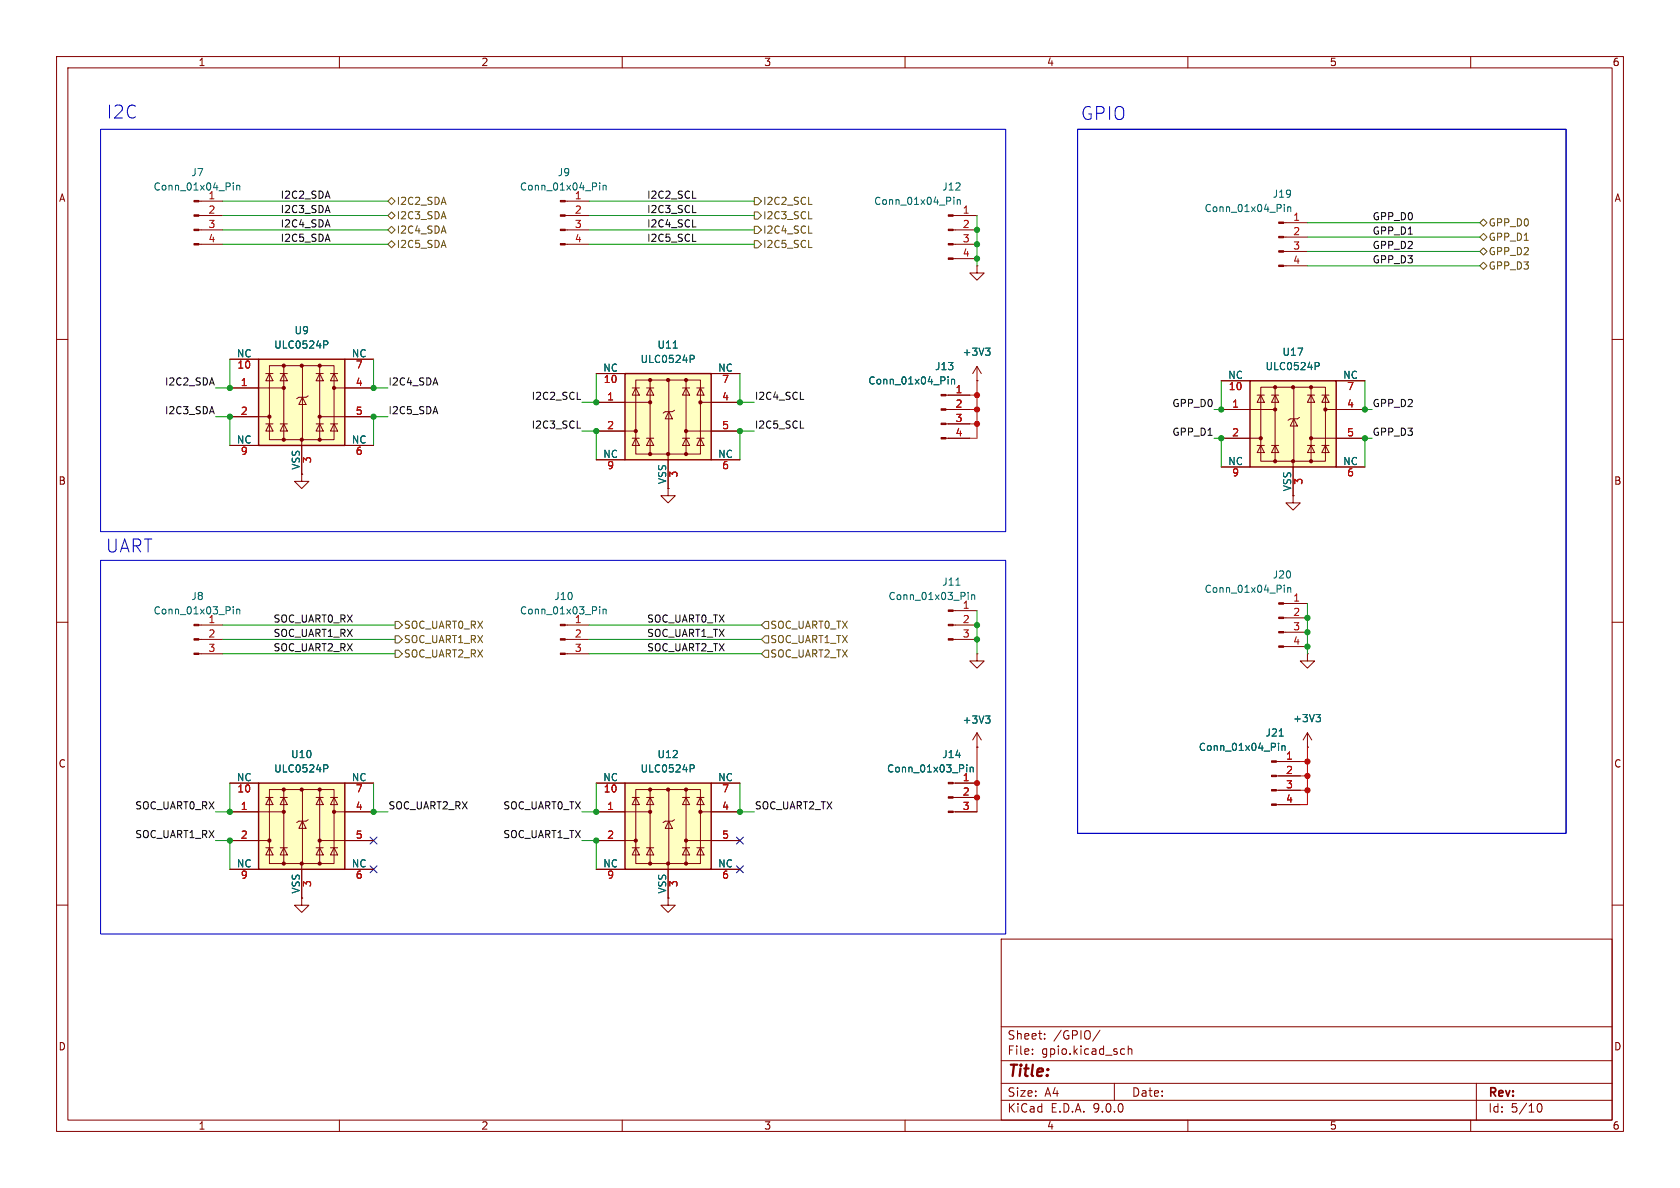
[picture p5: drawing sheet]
<svg xmlns="http://www.w3.org/2000/svg" width="297mm" height="210mm" viewBox="0 0 297 210" stroke-linecap="round" stroke-linejoin="round" font-family="sans-serif">
<g fill="none" stroke="#840000" stroke-width=".18">
<path d="M10 10h277v190h-277zM12 12h273v186h-273zM60 10v2M110 10v2M160 10v2M210 10v2M260 10v2M99.9 38.1h4.2M99.9 35.6h4.2M168.5 38.1h4.2M99.9 40.6h4.2M99.9 43.2h4.2"/>
<path d="M168.5 40.6h4.2M168.5 43.2h4.2M168.5 45.7h4.2M172.7 47v1.3h1.3l-1.3 1.2-1.3-1.2h1.3M172.7 47h.1M10 60h2M285 60h2M118.1 86.4v1.2h1.3l-1.3 1.3-1.3-1.3h1.3M118.1 86.4h.1M10 110h2M99.9 110.5h4.2M99.9 113h4.2"/>
<path d="M99.9 115.6h4.2M285 110h2M168.5 138.4h4.2M53.3 158.8v1.2h1.3l-1.3 1.3-1.2-1.3h1.2M53.3 158.8h.1M118.1 158.8v1.2h1.3l-1.3 1.3-1.3-1.3h1.3M118.1 158.8h.1M168.5 141h4.2M168.5 143.5h4.2M10 160h2M177 166h108v32h-108zM285 160h2"/>
<path d="M60 198v2M110 198v2M160 198v2M177 194.5h108M177 191.5h108M177 187.5h108M177 181.5h108M182.5 186.3v.1M182.5 185.5v.1M184.7 183.6v.1M184.7 182.8v.1M194.5 182.1l-1.3 2"/>
<path d="M197 191.5v3M198.4 185.4l.4 .1M198.8 186.3l-.4 .1M199.5 185.5l.2-.1 .3 .1 .1 .9M199.5 184.9v1.5M210 198v2M260 198v2M261 191.5v6.5M271.7 195.7l.2-.5 .2-.1a.81 .81 0 0 1 .6 .6 .81 .81 0 0 1-.3 .8h-.4l-.3-.5"/>
</g>
<g fill="#840000" stroke="#840000" stroke-width=".18">
<path d="M167.6 38h.9v.2h-.9z"/>
<path d="M167.6 40.5h.9v.3h-.9z"/>
<path d="M167.6 43.1h.9v.2h-.9z"/>
<path d="M167.6 45.6h.9v.2h-.9z"/>
<path d="M99.1 110.4h.8v.2h-.8z"/>
<path d="M99.1 112.9h.8v.3h-.8z"/>
<path d="M99.1 115.4h.8v.3h-.8z"/>
<path d="M167.6 138.3h.9v.3h-.9z"/>
<path d="M167.6 140.8h.9v.3h-.9z"/>
<path d="M167.6 143.4h.9v.2h-.9z"/>
<path d="M99.1 35.4h.8v.3h-.8z"/>
<path d="M99.1 38h.8v.2h-.8z"/>
<path d="M99.1 40.5h.8v.3h-.8z"/>
<path d="M99.1 43.1h.8v.2h-.8z"/>
</g>
<g fill="none" stroke="#006464" stroke-width=".18">
<path d="M106 32.3v.2M106 32.8v.8M106.6 32.8v.8M106.6 32.9l.2-.1h.3l.1 .8M168.6 34.9v.1M168.6 35.3v.8M169.2 35.3v.8M169.2 35.4l.2-.1 .3 .1 .1 .7M106 107.3v.1M106 107.7v.8M106.6 107.7v.8M106.6 107.8l.2-.1h.3l.1 .8"/>
<path d="M170.9 135.2v.1M170.9 135.6v.9M171.5 135.6v.9M171.5 135.7l.2-.1 .3 .1 .1 .8"/>
</g>
<path d="M110.5 138.4h15.2v15.3h-15.2z" fill="#ffffc2"/>
<g fill="none" stroke="#840000" stroke-width=".18">
<path d="M105.4 138.4h5.1M112.4 139.6h11.4v13.1h-11.4zM114.9 139.6v13.1M118.2 139.6v13.1M121.3 139.6v13.1M125.7 138.4h5.1M105.4 143.5h9.5M105.4 148.6h7M105.4 153.7h5.1M111.8 141h1.2M111.8 149.9h1.2M112.4 141l.6 1.2h-1.2z"/>
<path d="M112.4 149.9l.6 1.2h-1.2zM114.3 141h1.3M114.3 149.9h1.3M114.9 141l.7 1.2h-1.3zM114.9 149.9l.7 1.2h-1.3zM118.1 152.7v6.1M118.2 145.2l.7 1.2h-1.3zM119.3 144.9l-.4 .3h-1.3l-.4 .2M120.6 141h1.3M120.6 149.9h1.3M121.3 141l.6 1.2h-1.3zM121.3 149.9l.6 1.2h-1.3z"/>
<path d="M121.3 148.6h9.5M123.2 141h1.3M123.2 149.9h1.3M123.8 141l.7 1.2h-1.3zM123.8 149.9l.7 1.2h-1.3zM123.8 143.5h7M125.7 153.7h5.1"/>
</g>
<path d="M110.5 138.4h15.2v15.3h-15.2z" fill="none" stroke="#840000" stroke-width=".25"/>
<g fill="#840000" stroke="#840000" stroke-width=".18">
<circle cx="112.4" cy="148.6" r=".28"/>
<circle cx="114.9" cy="139.6" r=".28"/>
<circle cx="114.9" cy="143.5" r=".28"/>
<circle cx="114.9" cy="152.7" r=".28"/>
<circle cx="118.1" cy="139.6" r=".28"/>
<circle cx="118.1" cy="152.7" r=".28"/>
<circle cx="121.3" cy="139.6" r=".28"/>
<circle cx="121.3" cy="148.6" r=".28"/>
<circle cx="121.3" cy="152.7" r=".28"/>
<circle cx="123.8" cy="143.5" r=".28"/>
</g>
<path d="M122 135.2h.5l.2 .2-.1 .4-.6 .1" fill="none" stroke="#006464" stroke-width=".18"/>
<path d="M45.7 63.5h15.3v15.2h-15.3z" fill="#ffffc2"/>
<g fill="none" stroke="#840000" stroke-width=".18">
<path d="M40.6 68.6h9.6M40.6 73.7h7M40.6 63.5h5.1M40.6 78.7h5.1M47 66h1.3M47 74.9h1.3M47.6 64.6h11.5v13.1h-11.5zM47.6 66l.7 1.3h-1.3zM47.6 74.9l.7 1.3h-1.3zM49.5 66h1.3M49.5 74.9h1.3M50.2 66l.6 1.3h-1.3z"/>
<path d="M50.2 74.9l.6 1.3h-1.3zM50.2 64.6v13.1M53.3 77.7v6.1M53.5 70.2l.6 1.3h-1.3zM53.5 64.6v13.1M54.5 70l-.4 .2h-1.3l-.3 .3M55.9 66h1.2M55.9 74.9h1.2M56.5 66l.6 1.3h-1.2zM56.5 74.9l.6 1.3h-1.2zM56.5 64.6v13.1M56.5 73.7h9.5"/>
<path d="M58.4 66h1.3M58.4 74.9h1.3M59.1 66l.6 1.3h-1.3zM59.1 74.9l.6 1.3h-1.3zM59.1 68.6h6.9M61 63.5h5M61 78.7h5"/>
</g>
<path d="M45.7 63.5h15.3v15.2h-15.3z" fill="none" stroke="#840000" stroke-width=".25"/>
<g fill="#840000" stroke="#840000" stroke-width=".18">
<circle cx="47.6" cy="73.7" r=".28"/>
<circle cx="50.2" cy="64.6" r=".28"/>
<circle cx="50.2" cy="68.6" r=".28"/>
<circle cx="50.2" cy="77.7" r=".28"/>
<circle cx="53.3" cy="64.6" r=".28"/>
<circle cx="53.3" cy="77.7" r=".28"/>
<circle cx="56.5" cy="64.6" r=".28"/>
<circle cx="56.5" cy="73.7" r=".28"/>
<circle cx="56.5" cy="77.7" r=".28"/>
<circle cx="59.1" cy="68.6" r=".28"/>
</g>
<path d="M57.2 60.3h.5l.3 .2-.2 .4h-.6" fill="none" stroke="#006464" stroke-width=".18"/>
<path d="M45.7 138.4h15.3v15.3h-15.3z" fill="#ffffc2"/>
<g fill="none" stroke="#840000" stroke-width=".18">
<path d="M35.2 35.6h4.2M35.2 38.1h4.2M226.9 39.4h4.2M35.2 40.6h4.2M35.2 43.2h4.2M226.9 41.9h4.2M226.9 44.5h4.2M226.9 47h4.2M167.2 69.9h4.2M167.2 72.4h4.2M167.2 74.9h4.2M167.2 77.5h4.2"/>
<path d="M53.3 83.8v1.3h1.3l-1.3 1.3-1.2-1.3h1.2M53.3 83.8h.1M40.6 138.4h5.1M47.6 139.6h11.5v13.1h-11.5zM50.2 139.6v13.1M53.5 139.6v13.1M56.5 139.6v13.1M61 138.4h5M172.7 132.1h.1M172.7 129.5l-.7 1.3M172.7 129.5l.8 1.3M172.7 129.5v2.6"/>
<path d="M231.1 132.1h.1M231.1 129.5l-.7 1.3M231.1 129.5l.8 1.3M231.1 129.5v2.6M40.6 143.5h9.6M40.6 148.6h7M40.6 153.7h5.1M47 141h1.3M47 149.9h1.3M47.6 141l.7 1.2h-1.3zM47.6 149.9l.7 1.2h-1.3zM49.5 141h1.3"/>
<path d="M49.5 149.9h1.3M50.2 141l.6 1.2h-1.3zM50.2 149.9l.6 1.2h-1.3zM53.3 152.7v6.1M53.5 145.2l.6 1.2h-1.3zM54.5 144.9l-.4 .3h-1.3l-.3 .2M55.9 141h1.2M55.9 149.9h1.2M56.5 141l.6 1.2h-1.2zM56.5 149.9l.6 1.2h-1.2zM56.5 148.6h9.5M58.4 141h1.3"/>
<path d="M58.4 149.9h1.3M59.1 141l.6 1.2h-1.3zM59.1 149.9l.6 1.2h-1.3zM59.1 143.5h6.9M61 153.7h5"/>
</g>
<path d="M45.7 138.4h15.3v15.3h-15.3z" fill="none" stroke="#840000" stroke-width=".25"/>
<g fill="#840000" stroke="#840000" stroke-width=".18">
<path d="M34.3 35.4h.9v.3h-.9z"/>
<path d="M34.3 38h.9v.2h-.9z"/>
<path d="M34.3 40.5h.9v.3h-.9z"/>
<path d="M34.3 43.1h.9v.2h-.9z"/>
<path d="M166.4 69.7h.8v.3h-.8z"/>
<path d="M166.4 72.3h.8v.2h-.8z"/>
<path d="M166.4 74.8h.8v.3h-.8z"/>
<path d="M166.4 77.3h.8v.3h-.8z"/>
<path d="M226.1 39.2h.8v.3h-.8z"/>
<path d="M226.1 41.8h.8v.2h-.8z"/>
<path d="M226.1 44.3h.8v.3h-.8z"/>
<path d="M226.1 46.9h.8v.2h-.8z"/>
<circle cx="47.6" cy="148.6" r=".28"/>
<circle cx="50.2" cy="139.6" r=".28"/>
<circle cx="50.2" cy="143.5" r=".28"/>
<circle cx="50.2" cy="152.7" r=".28"/>
<circle cx="53.3" cy="139.6" r=".28"/>
<circle cx="53.3" cy="152.7" r=".28"/>
<circle cx="56.5" cy="139.6" r=".28"/>
<circle cx="56.5" cy="148.6" r=".28"/>
<circle cx="56.5" cy="152.7" r=".28"/>
<circle cx="59.1" cy="143.5" r=".28"/>
</g>
<g fill="none" stroke="#006464" stroke-width=".18">
<path d="M41.2 32.3v.2M41.2 32.8v.8M41.8 32.8v.8M41.8 32.9l.2-.1h.3l.1 .8M227 36.1v.2M227 36.6v.8M227.7 36.6v.8M227.7 36.7l.1-.1h.3l.1 .8M167.6 66.6v.1M167.6 67v.9M168.2 67v.9M168.2 67.2l.2-.2 .3 .1 .1 .8"/>
<path d="M57.2 135.2h.5l.3 .2-.2 .4-.6 .1M174.2 126.6h.8l-.4 .4M174.8 127l.2 .3v.3l-.2 .2M232.7 126.3h.7l-.4 .5M233.2 126.8l.2 .2v.3l-.2 .3"/>
</g>
<path d="M221 67.3h15.2v15.3h-15.2z" fill="#ffffc2"/>
<g fill="none" stroke="#840000" stroke-width=".18">
<path d="M215.9 72.4h9.5M215.9 77.5h7M215.9 67.3h5.1M222.2 69.9h1.3M222.2 78.7h1.3M222.9 68.5h11.4v13h-11.4zM222.9 69.9l.6 1.2h-1.3zM222.9 78.7l.6 1.3h-1.3zM224.8 69.9h1.3M224.8 78.7h1.3M225.4 69.9l.7 1.2h-1.3zM225.4 78.7l.7 1.3h-1.3z"/>
<path d="M225.4 68.5v13M228.7 74l.7 1.3h-1.3zM228.7 68.5v13M229.7 73.8l-.3 .2h-1.3l-.4 .3M231.1 69.9h1.3M231.1 78.7h1.3M231.8 69.9l.6 1.2h-1.3zM231.8 78.7l.6 1.3h-1.3zM231.8 68.5v13M231.8 77.5h9.5M233.7 69.9h1.2M233.7 78.7h1.2"/>
<path d="M234.3 69.9l.6 1.2h-1.2zM234.3 78.7l.6 1.3h-1.2zM234.3 72.4h7M236.2 67.3h5.1M215.9 82.6h5.1M228.6 81.5v6.1M236.2 82.6h5.1"/>
</g>
<path d="M221 67.3h15.2v15.3h-15.2z" fill="none" stroke="#840000" stroke-width=".25"/>
<g fill="#840000" stroke="#840000" stroke-width=".18">
<circle cx="222.9" cy="77.5" r=".28"/>
<circle cx="225.4" cy="68.5" r=".28"/>
<circle cx="225.4" cy="72.4" r=".28"/>
<circle cx="225.4" cy="81.5" r=".28"/>
<circle cx="228.6" cy="68.5" r=".28"/>
<circle cx="228.6" cy="81.5" r=".28"/>
<circle cx="231.8" cy="68.5" r=".28"/>
<circle cx="231.8" cy="77.5" r=".28"/>
<circle cx="231.8" cy="81.5" r=".28"/>
<circle cx="234.3" cy="72.4" r=".28"/>
</g>
<path d="M232.5 64.1h.5l.2 .2-.1 .4h-.6" fill="none" stroke="#006464" stroke-width=".18"/>
<path d="M110.5 66h15.2v15.3h-15.2z" fill="#ffffc2"/>
<g fill="none" stroke="#840000" stroke-width=".18">
<path d="M40.6 68.6h5.1M40.6 63.5h5.1M40.6 73.7h5.1M40.6 78.7h5.1M53.3 78.7v5.1M61 68.6h5M61 63.5h5M61 73.7h5M61 78.7h5M105.4 71.1h9.5M105.4 76.2h7M105.4 66h5.1"/>
<path d="M111.8 68.6h1.2M111.8 77.5h1.2M112.4 67.2h11.4v13.1h-11.4zM112.4 68.6l.6 1.3h-1.2zM112.4 77.5l.6 1.2h-1.2zM114.3 68.6h1.3M114.3 77.5h1.3M114.9 68.6l.7 1.3h-1.3zM114.9 77.5l.7 1.2h-1.3zM114.9 67.2v13.1M118.2 72.8l.7 1.2h-1.3zM118.2 67.2v13.1"/>
<path d="M119.3 72.5l-.4 .3h-1.3l-.4 .2M120.6 68.6h1.3M120.6 77.5h1.3M121.3 68.6l.6 1.3h-1.3zM121.3 77.5l.6 1.2h-1.3zM121.3 67.2v13.1M121.3 76.2h9.5M123.2 68.6h1.3M123.2 77.5h1.3M123.8 68.6l.7 1.3h-1.3zM123.8 77.5l.7 1.2h-1.3zM123.8 71.1h7"/>
<path d="M125.7 66h5.1M167.6 77.5h3.8M167.6 72.4h3.8M167.6 69.9h3.8M167.6 74.9h3.8M172.7 67.3h.1M172.7 64.8l-.7 1.2M172.7 64.8l.8 1.2M172.7 64.8v2.5M215.9 77.5h5.1M215.9 67.3h5.1M215.9 72.4h5.1"/>
<path d="M236.2 77.5h5.1M236.2 67.3h5.1M236.2 72.4h5.1M53.3 83.8h.1M105.4 81.3h5.1M118.1 86.4h.1M118.1 80.3v6.1M125.7 81.3h5.1M215.9 82.6h5.1M228.6 87.6v1.3h1.3l-1.3 1.3-1.3-1.3h1.3M228.6 87.6h.1M228.6 82.6v5"/>
<path d="M236.2 82.6h5.1M35.2 110.5h4.2M35.2 113h4.2M35.2 115.6h4.2M168.5 108h4.2M168.5 110.5h4.2M168.5 113h4.2M172.7 115.6v1.2h1.3l-1.3 1.3-1.3-1.3h1.3M172.7 115.6h.1M226.9 106.7h4.2M226.9 109.2h4.2M226.9 111.8h4.2"/>
<path d="M226.9 114.3h4.2M231.1 115.6v1.2h1.3l-1.3 1.3-1.2-1.3h1.2M231.1 115.6h.1M40.6 138.4h5.1M61 138.4h5M105.4 138.4h5.1M125.7 138.4h5.1M168.9 138.4h3.8M172.7 132.1h.1M225.7 134.6h4.2M225.7 137.2h4.2M225.7 139.7h4.2"/>
<path d="M231.1 132.1h.1M40.6 143.5h5.1M40.6 148.6h5.1M40.6 153.7h5.1M53.3 158.8h.1M53.3 153.7v5.1M61 143.5h5M61 148.6h5M61 153.7h5M105.4 143.5h5.1M105.4 148.6h5.1M105.4 153.7h5.1"/>
<path d="M118.1 158.8h.1M118.1 153.7v5.1M125.7 143.5h5.1M125.7 148.6h5.1M125.7 153.7h5.1M168.9 143.5h3.8M168.9 141h3.8M225.7 142.2h4.2"/>
</g>
<path d="M110.5 66h15.2v15.3h-15.2z" fill="none" stroke="#840000" stroke-width=".25"/>
<g fill="#840000" stroke="#840000" stroke-width=".18">
<path d="M224.8 134.5h.9v.2h-.9z"/>
<path d="M224.8 137h.9v.3h-.9z"/>
<path d="M224.8 139.6h.9v.2h-.9z"/>
<path d="M224.8 142.1h.9v.3h-.9z"/>
<path d="M167.6 107.8h.9v.3h-.9z"/>
<path d="M167.6 110.4h.9v.2h-.9z"/>
<path d="M167.6 112.9h.9v.3h-.9z"/>
<path d="M226.1 106.6h.8v.2h-.8z"/>
<path d="M226.1 109.1h.8v.2h-.8z"/>
<path d="M226.1 111.6h.8v.3h-.8z"/>
<path d="M226.1 114.2h.8v.2h-.8z"/>
<path d="M34.3 110.4h.9v.2h-.9z"/>
<path d="M34.3 112.9h.9v.3h-.9z"/>
<path d="M34.3 115.4h.9v.3h-.9z"/>
<circle cx="112.4" cy="76.2" r=".28"/>
<circle cx="114.9" cy="67.2" r=".28"/>
<circle cx="114.9" cy="71.1" r=".28"/>
<circle cx="114.9" cy="80.3" r=".28"/>
<circle cx="118.1" cy="67.2" r=".28"/>
<circle cx="118.1" cy="80.3" r=".28"/>
<circle cx="121.3" cy="67.2" r=".28"/>
<circle cx="121.3" cy="76.2" r=".28"/>
<circle cx="121.3" cy="80.3" r=".28"/>
<circle cx="123.8" cy="71.1" r=".28"/>
</g>
<g fill="none" stroke="#006464" stroke-width=".18">
<path d="M57.2 60.3h.5l.3 .2-.2 .4h-.6M119 61.5h.7M122 62.8h.5l.2 .3-.1 .3-.6 .1M167.6 66.6v.1M167.6 67v.9M168.2 67v.9M168.2 67.2l.2-.2 .3 .1 .1 .8M174.2 61.5h.8l-.4 .5M174.8 62l.2 .3v.3l-.2 .2M232.5 64.1h.5l.2 .2-.1 .4h-.6M41.2 107.3v.1M41.2 107.7v.8"/>
<path d="M41.8 107.7v.8M41.8 107.8l.2-.1h.3l.1 .8M169 103.4h.7M171.2 104.7v.1M171.2 105.1v.9M171.8 105.1v.9M171.8 105.3l.2-.2 .3 .1v.8M227 103.4v.2M227 103.9v.8M227.7 103.9v.8M227.7 104l.1-.1h.3l.1 .8M57.2 135.2h.5l.3 .2-.2 .4-.6 .1"/>
<path d="M122 135.2h.5l.2 .2-.1 .4-.6 .1M170.9 135.2v.1M170.9 135.6v.9M171.5 135.6v.9M171.5 135.7l.2-.1 .3 .1 .1 .8M174.2 126.6h.8l-.4 .4M174.8 127l.2 .3v.3l-.2 .2M226 131.4v.1M226 131.8v.9M226.2 130.1h.7M226.6 131.8v.9M226.6 131.9l.2-.1 .3 .1 .1 .8"/>
<path d="M232.7 126.3h.7l-.4 .5M233.2 126.8l.2 .2v.3l-.2 .3"/>
</g>
<g fill="none" stroke="#725600" stroke-width=".18">
<path d="M68.6 38.1l.6-.6 .6 .6-.6 .6zM68.6 35.6l.6-.7 .6 .7-.6 .6zM133.3 34.9h.7l.6 .7-.6 .6h-.7zM133.3 37.5h.7l.6 .6-.6 .6h-.7zM143 36.1h.6M143 38.7h.6M261.6 39.4l.7-.7 .6 .7-.6 .6zM68.6 40.6l.6-.6 .6 .6-.6 .7zM69.2 42.5l.6 .7-.6 .6-.6-.6zM133.3 40h.7l.6 .6-.6 .7h-.7zM133.3 42.5h.7l.6 .7-.6 .6h-.7zM143 41.2h.6"/>
<path d="M143 43.8h.6M261.6 47l.7-.6 .6 .6-.6 .6zM261.6 44.5l.7-.7 .6 .7-.6 .6zM261.6 41.9l.7-.6 .6 .6-.6 .6zM69.8 109.9h.7l.6 .6-.6 .6h-.7zM69.8 112.4h.7l.6 .6-.6 .7h-.7zM69.8 114.9h.7l.6 .7-.6 .6h-.7zM134.6 113l.7-.6h.6v1.3h-.6zM135.3 114.9h.6v1.3h-.6l-.7-.6zM135.3 109.9h.6v1.2h-.6l-.7-.6z"/>
</g>
<path d="M122.4 37.6h.6M122.4 35h.6M122.4 40.1h.6M122.4 42.7h.6M102 70.6h.6M102 75.7h.6M141.5 70.6h.6M141.5 75.7h.6" fill="none" stroke="#0f0f0f" stroke-width=".18"/>
<g fill="none" stroke="#009600" stroke-width=".18">
<path d="M39.4 35.6h29.2M39.4 38.1h29.2M104.1 35.6h29.2M104.1 38.1h29.2M172.7 38.1v8.9M231.1 39.4h30.5M39.4 40.6h29.2M39.4 43.2h29.2M104.1 40.6h29.2M104.1 43.2h29.2M231.1 47h30.5M231.1 44.5h30.5"/>
<path d="M231.1 41.9h30.5M38.1 73.7h2.5v5M40.6 63.5v5.1h-2.5M66 63.5v5.1h2.6M68.6 73.7h-2.6v5M102.9 76.2h2.5v5.1M105.4 66v5.1h-2.5M130.8 66v5.1h2.5M133.3 76.2h-2.5v5.1M214.6 77.5h1.3v5.1M215.9 67.3v5.1h-1.3M241.3 67.3v5.1h1.3"/>
<path d="M242.6 77.5h-1.3v5.1M39.4 113h30.4M39.4 110.5h30.4M39.4 115.6h30.4M104.1 113h30.5M104.1 110.5h30.5M104.1 115.6h30.5M172.7 108v7.6M231.1 106.7v8.9M40.6 138.4v5.1h-2.5M66 138.4v5.1h2.6M105.4 138.4v5.1h-2.5"/>
<path d="M130.8 138.4v5.1h2.5M38.1 148.6h2.5v5.1M102.9 148.6h2.5v5.1"/>
</g>
<path d="M171.4 72.4h1.3M171.4 69.9h1.3M171.4 74.9h1.3M172.7 67.3v10.2h-1.3M172.7 132.1v11.4M229.9 137.2h1.2M229.9 139.7h1.2M229.9 134.6h1.2M231.1 132.1v10.1h-1.2" fill="none" stroke="#ff0f00" stroke-width=".18"/>
<path d="M65.4 153.1l1.2 1.2M65.4 148l1.2 1.2M66.6 153.1l-1.2 1.2M66.6 148l-1.2 1.2M130.2 153.1l1.2 1.2M130.2 148l1.2 1.2M131.4 153.1l-1.2 1.2M131.4 148l-1.2 1.2" fill="none" stroke="#000084" stroke-width=".18"/>
<path d="M17.8 22.9h160v71.1h-160zM190.5 22.9h86.4v124.4h-86.4zM17.8 99.1h160v66h-160z" fill="none" stroke="#0000c2" stroke-width=".18"/>
<g fill="#009600" stroke="#009600" stroke-width=".18">
<circle cx="40.6" cy="68.6" r=".46"/>
<circle cx="66" cy="68.6" r=".46"/>
<circle cx="40.6" cy="73.7" r=".46"/>
<circle cx="241.3" cy="77.5" r=".46"/>
<circle cx="130.8" cy="76.2" r=".46"/>
<circle cx="66" cy="73.7" r=".46"/>
<circle cx="105.4" cy="71.1" r=".46"/>
<circle cx="105.4" cy="76.2" r=".46"/>
<circle cx="130.8" cy="71.1" r=".46"/>
<circle cx="172.7" cy="43.2" r=".46"/>
<circle cx="172.7" cy="45.7" r=".46"/>
<circle cx="231.1" cy="109.2" r=".46"/>
<circle cx="231.1" cy="111.8" r=".46"/>
<circle cx="40.6" cy="148.6" r=".46"/>
<circle cx="105.4" cy="143.5" r=".46"/>
<circle cx="66" cy="143.5" r=".46"/>
<circle cx="130.8" cy="143.5" r=".46"/>
<circle cx="105.4" cy="148.6" r=".46"/>
<circle cx="40.6" cy="143.5" r=".46"/>
<circle cx="172.7" cy="113" r=".46"/>
<circle cx="172.7" cy="110.5" r=".46"/>
<circle cx="215.9" cy="72.4" r=".46"/>
<circle cx="231.1" cy="114.3" r=".46"/>
<circle cx="215.9" cy="77.5" r=".46"/>
<circle cx="241.3" cy="72.4" r=".46"/>
<circle cx="172.7" cy="40.6" r=".46"/>
</g>
<g fill="#ff0f00" stroke="#ff0f00" stroke-width=".18">
<circle cx="172.7" cy="72.4" r=".46"/>
<circle cx="172.7" cy="74.9" r=".46"/>
<circle cx="172.7" cy="69.9" r=".46"/>
<circle cx="172.7" cy="141" r=".46"/>
<circle cx="172.7" cy="138.4" r=".46"/>
<circle cx="231.1" cy="134.6" r=".46"/>
<circle cx="231.1" cy="137.2" r=".46"/>
<circle cx="231.1" cy="139.7" r=".46"/>
</g>
<g font-size="3.2" fill="#0000c2">
<text x="18.8" y="21.2">I2C</text>
<text x="191" y="21.4">GPIO</text>
<text x="18.7" y="97.9">UART</text>
</g>
<text font-size="2.8" fill="#840000" x="178" y="190.9">Title:</text>
<g font-size="2.1" fill="#840000">
<text x="178" y="184">Sheet:</text>
<text x="186.2" y="184">/GPIO/</text>
<text x="178" y="186.7">File:</text>
<text x="184.1" y="186.7">gpio.kicad_sch</text>
<text x="178" y="196.9">KiCad</text>
<text x="178" y="194.1">Size:</text>
<text x="184.7" y="194.1">A4</text>
<text x="185.7" y="196.9">E.D.A.</text>
<text x="193.3" y="196.9">9.0.0</text>
<text x="200" y="194.1">Date:</text>
<text x="263" y="194.3">Rev:</text>
<text x="263" y="196.9">Id:</text>
<text x="267.1" y="196.9">5/10</text>
</g>
<g font-size="1.8" fill="#840000">
<text x="35" y="11.9">1</text>
<text x="85" y="11.9">2</text>
<text x="135" y="11.9">3</text>
<text x="185" y="11.9">4</text>
<text x="235" y="11.9">5</text>
<text x="285" y="11.9">6</text>
<text x="10.3" y="35.9">A</text>
<text x="285.3" y="35.9">A</text>
<text x="10.3" y="85.9">B</text>
<text x="285.3" y="85.9">B</text>
<text x="10.3" y="135.9">C</text>
<text x="285.3" y="135.9">C</text>
<text x="10.3" y="185.9">D</text>
<text x="285.3" y="185.9">D</text>
<text x="35" y="199.9">1</text>
<text x="85" y="199.9">2</text>
<text x="135" y="199.9">3</text>
<text x="185" y="199.9">4</text>
<text x="235" y="199.9">5</text>
<text x="285" y="199.9">6</text>
</g>
<g font-size="1.8" fill="#006464">
<text x="27.1" y="33.9">Conn_01x04_Pin</text>
<text x="33.7" y="31.3">J7</text>
<text x="36.8" y="35.3">1</text>
<text x="91.8" y="33.9">Conn_01x04_Pin</text>
<text x="98.5" y="31.3">J9</text>
<text x="101.5" y="35.3">1</text>
<text x="166.5" y="33.9">J12</text>
<text x="224.9" y="35.2">J19</text>
<text x="154.4" y="36.4">Conn_01x04_Pin</text>
<text x="212.9" y="37.7">Conn_01x04_Pin</text>
<text x="52" y="59.3">U9</text>
<text x="41.8" y="63.2">NC</text>
<text x="48.4" y="61.8">ULC0524P</text>
<text x="62.1" y="63.2">NC</text>
<text x="106.5" y="65.8">NC</text>
<text x="113.1" y="64.4">ULC0524P</text>
<text x="116.1" y="61.8">U11</text>
<text x="126.9" y="65.8">NC</text>
<text x="165.2" y="65.6">J13</text>
<text x="170.1" y="63.1">+3V3</text>
<text x="223.6" y="65.6">ULC0524P</text>
<text x="226.6" y="63.1">U17</text>
<text x="153.4" y="68.2">Conn_01x04_Pin</text>
<text x="217" y="67.1">NC</text>
<text x="237.4" y="67.1">NC</text>
<text x="41.8" y="78.5">NC</text>
<text x="53.1" y="83.1" transform="rotate(-90 53.1 83.1)">VSS</text>
<text x="62.1" y="78.5">NC</text>
<text x="106.5" y="81">NC</text>
<text x="126.9" y="81">NC</text>
<text x="217" y="82.3">NC</text>
<text x="237.4" y="82.3">NC</text>
<text x="117.9" y="85.7" transform="rotate(-90 117.9 85.7)">VSS</text>
<text x="228.3" y="86.9" transform="rotate(-90 228.3 86.9)">VSS</text>
<text x="33.7" y="106.3">J8</text>
<text x="97.9" y="106.3">J10</text>
<text x="157" y="106.3">Conn_01x03_Pin</text>
<text x="166.5" y="103.7">J11</text>
<text x="212.9" y="105">Conn_01x04_Pin</text>
<text x="224.9" y="102.5">J20</text>
<text x="27.1" y="108.8">Conn_01x03_Pin</text>
<text x="36.8" y="110.2">1</text>
<text x="91.8" y="108.8">Conn_01x03_Pin</text>
<text x="101.5" y="110.2">1</text>
<text x="170.1" y="128.1">+3V3</text>
<text x="223.6" y="130.4">J21</text>
<text x="228.5" y="127.9">+3V3</text>
<text x="48.4" y="136.8">ULC0524P</text>
<text x="51.4" y="134.2">U10</text>
<text x="113.1" y="136.8">ULC0524P</text>
<text x="116.1" y="134.2">U12</text>
<text x="156.7" y="136.8">Conn_01x03_Pin</text>
<text x="166.5" y="134.2">J14</text>
<text x="211.8" y="132.9">Conn_01x04_Pin</text>
<text x="41.8" y="138.2">NC</text>
<text x="62.1" y="138.2">NC</text>
<text x="106.5" y="138.2">NC</text>
<text x="126.9" y="138.2">NC</text>
<text x="41.8" y="153.4">NC</text>
<text x="62.1" y="153.4">NC</text>
<text x="106.5" y="153.4">NC</text>
<text x="126.9" y="153.4">NC</text>
<text x="53.1" y="158.1" transform="rotate(-90 53.1 158.1)">VSS</text>
<text x="117.9" y="158.1" transform="rotate(-90 117.9 158.1)">VSS</text>
</g>
<g font-size="1.8" fill="#0f0f0f">
<text x="49.5" y="35.2">I2C2_SDA</text>
<text x="114.3" y="35.2">I2C2_SCL</text>
<text x="49.5" y="40.3">I2C4_SDA</text>
<text x="49.5" y="37.8">I2C3_SDA</text>
<text x="114.3" y="37.8">I2C3_SCL</text>
<text x="114.3" y="40.3">I2C4_SCL</text>
<text x="242.6" y="41.6">GPP_D1</text>
<text x="242.6" y="39">GPP_D0</text>
<text x="49.5" y="42.8">I2C5_SDA</text>
<text x="114.3" y="42.8">I2C5_SCL</text>
<text x="242.6" y="46.6">GPP_D3</text>
<text x="242.6" y="44.1">GPP_D2</text>
<text x="29.1" y="68.2">I2C2_SDA</text>
<text x="68.6" y="68.2">I2C4_SDA</text>
<text x="93.9" y="70.8">I2C2_SCL</text>
<text x="133.3" y="70.8">I2C4_SCL</text>
<text x="29.1" y="73.3">I2C3_SDA</text>
<text x="68.6" y="73.3">I2C5_SDA</text>
<text x="93.9" y="75.9">I2C3_SCL</text>
<text x="133.3" y="75.9">I2C5_SCL</text>
<text x="207.2" y="72">GPP_D0</text>
<text x="207.2" y="77.1">GPP_D1</text>
<text x="242.6" y="77.1">GPP_D3</text>
<text x="242.6" y="72">GPP_D2</text>
<text x="48.3" y="110.1">SOC_UART0_RX</text>
<text x="48.3" y="112.7">SOC_UART1_RX</text>
<text x="114.3" y="110.1">SOC_UART0_TX</text>
<text x="114.3" y="112.7">SOC_UART1_TX</text>
<text x="48.3" y="115.2">SOC_UART2_RX</text>
<text x="114.3" y="115.2">SOC_UART2_TX</text>
<text x="23.8" y="143.2">SOC_UART0_RX</text>
<text x="68.6" y="143.2">SOC_UART2_RX</text>
<text x="88.9" y="143.2">SOC_UART0_TX</text>
<text x="133.3" y="143.2">SOC_UART2_TX</text>
<text x="23.8" y="148.2">SOC_UART1_RX</text>
<text x="88.9" y="148.2">SOC_UART1_TX</text>
</g>
<g font-size="1.8" fill="#a90000">
<text x="36.8" y="37.8">2</text>
<text x="36.8" y="40.4">3</text>
<text x="101.5" y="37.8">2</text>
<text x="101.5" y="40.4">3</text>
<text x="170.1" y="37.8">1</text>
<text x="170.1" y="40.4">2</text>
<text x="228.5" y="39.1">1</text>
<text x="228.5" y="41.7">2</text>
<text x="36.8" y="42.9">4</text>
<text x="101.5" y="42.9">4</text>
<text x="170.1" y="42.9">3</text>
<text x="170.1" y="45.5">4</text>
<text x="228.5" y="44.2">3</text>
<text x="228.5" y="46.7">4</text>
<text x="41.9" y="65.5">10</text>
<text x="62.8" y="65.5">7</text>
<text x="42.5" y="68.3">1</text>
<text x="62.8" y="68.3">4</text>
<text x="106.6" y="68">10</text>
<text x="107.2" y="70.9">1</text>
<text x="127.6" y="68">7</text>
<text x="127.6" y="70.9">4</text>
<text x="168.8" y="69.6">1</text>
<text x="217.1" y="69.3">10</text>
<text x="238.1" y="69.3">7</text>
<text x="42.5" y="73.4">2</text>
<text x="62.8" y="73.4">5</text>
<text x="107.2" y="75.9">2</text>
<text x="127.6" y="75.9">5</text>
<text x="168.8" y="72.1">2</text>
<text x="168.8" y="74.7">3</text>
<text x="168.8" y="77.2">4</text>
<text x="217.7" y="72.1">1</text>
<text x="217.7" y="77.2">2</text>
<text x="238.1" y="72.1">4</text>
<text x="238.1" y="77.2">5</text>
<text x="42.5" y="80.7">9</text>
<text x="55.3" y="82" transform="rotate(-90 55.3 82)">3</text>
<text x="62.8" y="80.7">6</text>
<text x="107.2" y="83.3">9</text>
<text x="127.6" y="83.3">6</text>
<text x="120.1" y="84.5" transform="rotate(-90 120.1 84.5)">3</text>
<text x="217.7" y="84.5">9</text>
<text x="230.6" y="85.8" transform="rotate(-90 230.6 85.8)">3</text>
<text x="238.1" y="84.5">6</text>
<text x="170.1" y="107.7">1</text>
<text x="228.5" y="106.4">1</text>
<text x="36.8" y="112.8">2</text>
<text x="101.5" y="112.8">2</text>
<text x="170.1" y="110.2">2</text>
<text x="170.1" y="112.8">3</text>
<text x="228.5" y="109">2</text>
<text x="228.5" y="111.5">3</text>
<text x="36.8" y="115.3">3</text>
<text x="101.5" y="115.3">3</text>
<text x="228.5" y="114">4</text>
<text x="227.3" y="134.4">1</text>
<text x="227.3" y="136.9">2</text>
<text x="41.9" y="140.4">10</text>
<text x="42.5" y="143.3">1</text>
<text x="62.8" y="140.4">7</text>
<text x="62.8" y="143.3">4</text>
<text x="106.6" y="140.4">10</text>
<text x="107.2" y="143.3">1</text>
<text x="127.6" y="140.4">7</text>
<text x="127.6" y="143.3">4</text>
<text x="170.1" y="138.2">1</text>
<text x="170.1" y="140.7">2</text>
<text x="170.1" y="143.3">3</text>
<text x="227.3" y="139.4">3</text>
<text x="227.3" y="142">4</text>
<text x="42.5" y="148.3">2</text>
<text x="62.8" y="148.3">5</text>
<text x="107.2" y="148.3">2</text>
<text x="127.6" y="148.3">5</text>
<text x="42.5" y="155.7">9</text>
<text x="62.8" y="155.7">6</text>
<text x="107.2" y="155.7">9</text>
<text x="127.6" y="155.7">6</text>
<text x="55.3" y="156.9" transform="rotate(-90 55.3 156.9)">3</text>
<text x="120.1" y="156.9" transform="rotate(-90 120.1 156.9)">3</text>
</g>
<g font-size="1.8" fill="#725600">
<text x="70" y="39">I2C3_SDA</text>
<text x="70" y="41.5">I2C4_SDA</text>
<text x="70" y="36.4">I2C2_SDA</text>
<text x="134.8" y="41.5">I2C4_SCL</text>
<text x="134.8" y="36.4">I2C2_SCL</text>
<text x="134.8" y="39">I2C3_SCL</text>
<text x="263.1" y="40.2">GPP_D0</text>
<text x="70" y="44">I2C5_SDA</text>
<text x="134.8" y="44">I2C5_SCL</text>
<text x="263.1" y="47.9">GPP_D3</text>
<text x="263.1" y="45.3">GPP_D2</text>
<text x="263.1" y="42.8">GPP_D1</text>
<text x="71.3" y="111.4">SOC_UART0_RX</text>
<text x="71.3" y="113.9">SOC_UART1_RX</text>
<text x="136.1" y="111.4">SOC_UART0_TX</text>
<text x="136.1" y="113.9">SOC_UART1_TX</text>
<text x="71.3" y="116.4">SOC_UART2_RX</text>
<text x="136.1" y="116.4">SOC_UART2_TX</text>
</g>
</svg>
